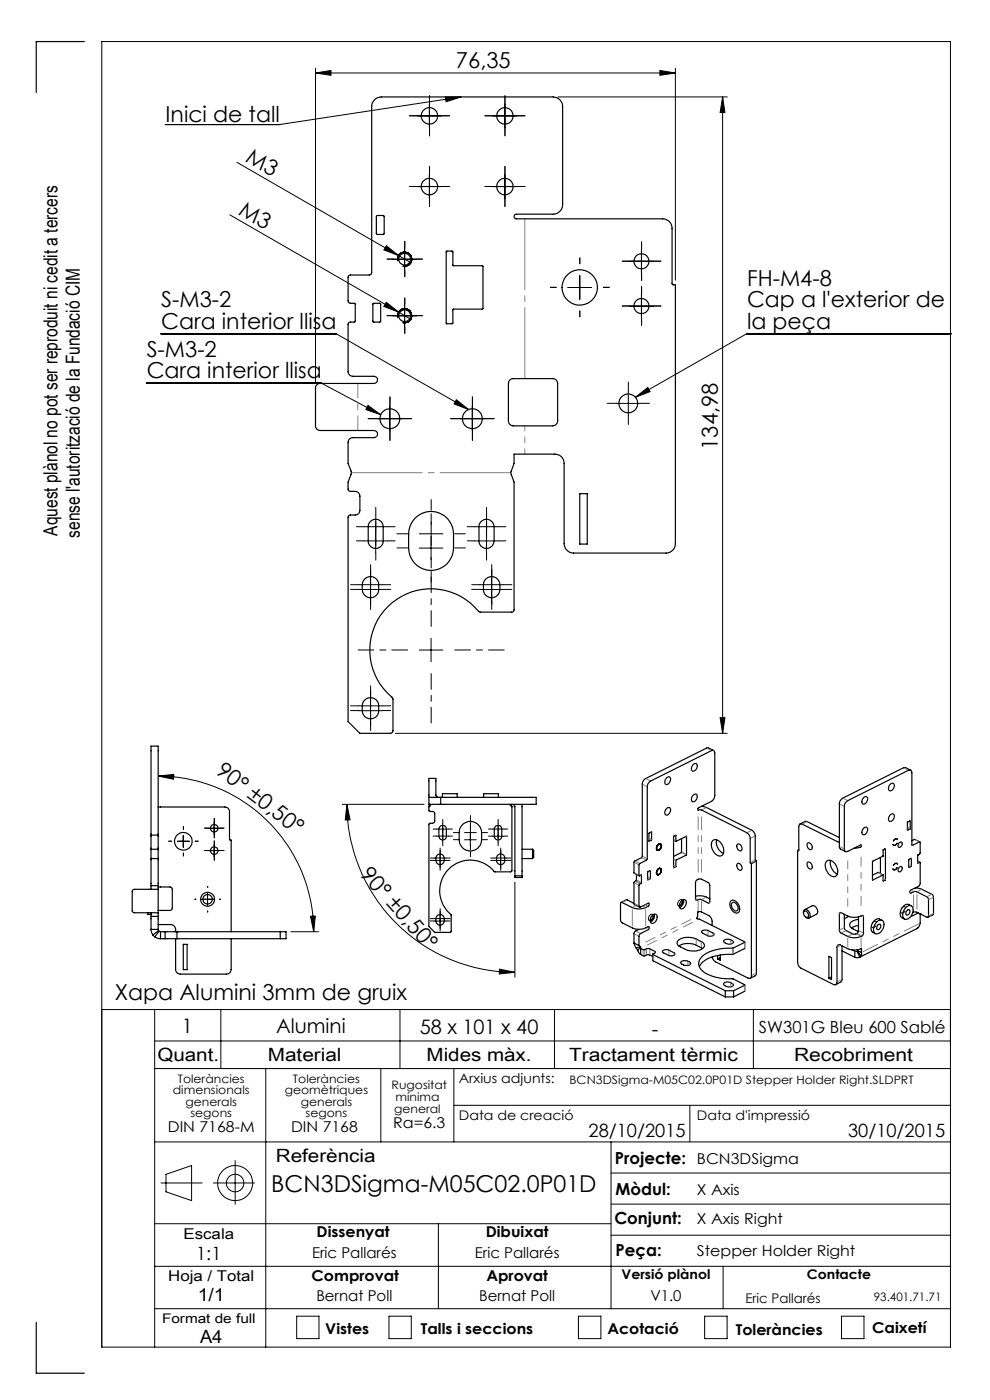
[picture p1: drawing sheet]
<svg xmlns="http://www.w3.org/2000/svg" width="210mm" height="297mm" viewBox="0 0 210 297" stroke-linecap="round" stroke-linejoin="round" font-family="sans-serif">
<g fill="none" stroke="#000" stroke-width=".21">
<path d="M66.9 15.5l3.3-.5v1zM66.9 14.5v66.8M66.9 15.5h76.4M140 15l3.3 .5-3.3 .5zM143.3 14.5v44.9M50.2 34.4l34.4 19.8M88.6 24.6h5M88.6 39.6h5M91.1 22.1v5M91.1 37.1v5M94.5 20.6h3.3l-3.2 1zM97.8 20.6l-38.5 5.8h-24.2"/>
<path d="M104.6 24.6h5M104.6 39.6h5M107.1 22.1v5M107.1 37.1v5M118.4 20.6h35.9M153.3 20.6l.5 3.3h-1zM153.3 20.6v135M48.8 45.6l35.8 20.6M82 52.1l2.6 2.1-3.2-1.2zM83.4 55h4.9M84.4 55.4a1.51 1.51 0 0 1 1.3-1.9 1.51 1.51 0 0 1 1.6 1.6 1.51 1.51 0 0 1-1.9 1.3M84.6 54.2l2.5 1.5"/>
<path d="M85.8 52.5v5M123 58.5v5M133.6 55.4h5M136.1 52.9v5M34.1 70.8h37.2l28.1 16.1M82 64.1l2.6 2.1-3.2-1.2zM83.4 67h4.9M84.4 67.4a1.51 1.51 0 0 1 1.3-1.9 1.51 1.51 0 0 1 1.6 1.6 1.51 1.51 0 0 1-1.9 1.3M84.6 66.2l2.5 1.5M85.8 64.5v5M120.5 61h5M133.6 64.9h5"/>
<path d="M136.1 62.4v5M201.8 70.8h-43.4l-23.6 13.5M31 81.3h37.2l12.6 6.7M78.1 86l2.7 2-3.2-1.1zM80.2 88.8h5M82.7 86.3v5M96.8 84.8l2.6 2.1-3.1-1.2zM97.7 88.8h5M100.2 86.3v5M130.8 85.6h5M133.3 83.1v5M134.8 84.3l2.6-2.1 .5 .9z"/>
<path d="M77.2 114.8h5M79.7 112.3v5M88.9 116.3h5M91.4 113.8v4.9M100.7 114.8h5M103.2 112.3v5M76.1 125.1h5M78.6 122.6v5M88.9 137.9h5M91.4 135.4v5M101.8 125.1h5M104.3 122.6v5"/>
<path d="M76.1 150.8h5M78.6 148.3v4.9M83.9 155.6h70.4M152.8 152.3h1l-.5 3.3zM33.5 164.6l3.4-.3-.1 1zM33.5 164.6a33 33 0 0 1 33 33.1M37.6 178.5h2.5M38.9 177.2v2.5M44.2 175.7h2.5M45.4 174.4v2.5M45.4 179.2v2.5M72.6 170.6h17.4"/>
<path d="M73.6 170.6l.7 3.3-1.1 .1zM73.6 170.6a35.7 35.7 0 0 0 35.6 35.7M92.6 175.9h2.5M93.9 174.7v2.5M98.5 178.1h2.5M99.8 176.9v2.5M104.4 177.4h2.5M105.7 176.1v2.5M139.6 179.2l.1-.1a.46 .46 0 0 1 .6 .1 .46 .46 0 0 1-.1 .6v.1a.5 .5 0 0 1-.7 .5 .5 .5 0 0 1-.2-.8zM42.8 190.8h2.5M44 189.5v2.5M44.2 180.4h2.5"/>
<path d="M61.7 197.7h5.9M65.9 194.4l1-.1-.4 3.4zM92.1 182.6h2.5M92.1 195.4h2.5M93.3 181.3v2.5M93.3 194.1v2.5M105 182.6h2.5M106.2 181.3v2.5M109.2 187.1v20.2M137.9 194.1l.1-.1a.46 .46 0 0 1 .6 .1 .46 .46 0 0 1-.1 .7l-.1 .2a.47 .47 0 0 1-.7 .3 .47 .47 0 0 1 0-.8zM139.6 184.4l.2-.1a.49 .49 0 0 1 .5 .2 .49 .49 0 0 1-.1 .6 .49 .49 0 0 1-.7 .5 .49 .49 0 0 1-.2-.8zM144 191.1a.46 .46 0 0 1 .7-.2 .46 .46 0 0 1 0 .8l-.1 .2a.48 .48 0 0 1-.7 .3 .48 .48 0 0 1-.1-.8z"/>
<path d="M21.6 214.2h180M32.8 214.2v71.6M46.8 214.2v12.5M84.8 214.2v12.5M105.9 205.6l3.3 .7-3.3 .3zM117.6 214.2v12.5M159.8 214.2v12.5M32.8 220.8h168.8M32.8 226.7h168.8M56.4 226.7v59.1M80.8 226.7v15.5M96.3 226.7v15.5"/>
<path d="M96.3 234.5h105.3M146.3 234.5v7.7M32.8 259.6h96.8M32.8 242.2h168.8M34.1 251h8.8M35.2 249.1l5.4-1.8v7.4l-5.4-1.9zM45.3 251h8.7M49.9 246.2v9.3M93 259.6v18M129.6 242.2v35.4M129.6 255.4h72M129.6 248.8h72"/>
<path d="M32.8 277.6h168.8M32.8 268.6h168.8M62.9 279.2h4.8v4.8h-4.8zM82.5 279.2h4.7v4.8h-4.7zM122.7 279.2h4.8v4.8h-4.8zM129.6 262h72M149.5 279.2h4.7v4.8h-4.7zM153.4 268.6v9M178.5 279.2h4.8v4.8h-4.8zM21.6 285.8h180v-277h-180v277"/>
<circle cx="49.9" cy="251" r="3.7"/>
<circle cx="49.9" cy="251" r="1.86"/>
</g>
<path d="M189.9 179.3a.76 .76 0 0 0 .5-.6 .76 .76 0 0 0-.3-.8 .83 .83 0 0 0-.5 1.4h.3M185.4 196.8a.76 .76 0 0 0 .5-.6 .76 .76 0 0 0-.3-.8 .83 .83 0 0 0-.5 1.4h.3M189.9 184.5a.76 .76 0 0 0 .5-.6 .76 .76 0 0 0-.3-.8 .83 .83 0 0 0-.5 1.4h.3M191.6 193.7a.76 .76 0 0 0 .5-.6 .76 .76 0 0 0-.3-.8 .83 .83 0 0 0-.5 1.4h.3" fill="none" stroke="#000" stroke-width=".21" stroke-dasharray="1.3 .6" stroke-dashoffset=".6" stroke-linecap="butt"/>
<g fill="none" stroke="#000" stroke-width=".25">
<path d="M17.9 8.8h-10.2v10.8M79.4 21.2l.7-.5 .8-.1h36.4a2.05 2.05 0 0 1 2 2v20.8a2.05 2.05 0 0 1-2 2h-7.8a.49 .49 0 0 0-.5 .5 .49 .49 0 0 0 .5 .5h31.1a1.99 1.99 0 0 1 2 2v11.8l.1 .2h.6v54.9a1.99 1.99 0 0 1-2 2h-19.6a2.05 2.05 0 0 1-2-2v-17a1.93 1.93 0 0 0-2-2h-8.7v2l-.6 1.8 .6 2.2v27.2l-.3 .4h-6.9a13.1 13.1 0 0 0-22.2 2.7 13.3 13.3 0 0 0 3.7 15.6l.1 6.8-.4 .5-6.7 .1-2.5-2.5v-43.4l.5-.4h1.1a.96 .96 0 0 0 .9-1v-3a1.02 1.02 0 0 0-.9-1.1h-1.1l-.4-.2a4.8 4.8 0 0 1 .6-3.4v-.7l-.7-1.6v-4.5a1.02 1.02 0 0 1 1.1-1h4.4a.76 .76 0 0 0 .8-.7 .76 .76 0 0 0-.8-.8h-11.4a.96 .96 0 0 1-1-1v-8a.96 .96 0 0 1 1-1h11.4a.76 .76 0 0 0 .8-.7 .76 .76 0 0 0-.8-.8h-4.4a1.02 1.02 0 0 1-1.1-1v-10.1l.4-.3 1-.1 .2-.1v-3.7l-.2-.2h-1l-.4-.4v-5.2l.5-.4h4.1l.4-.4v-35.3a1.78 1.78 0 0 1 .6-1.4zM79.9 45.8l1.5-.1 .1 .2v3.7l-.1 .1h-1.4l-.2-.1zM94.7 53.3h1.3l.1 3.1 6.3 .1v9l-6.3 .1-.1 3.1-1.3-.1zM79.1 64.4l1.5-.1 .2 .2v3.7l-.2 .1-1.5-.1zM108.1 80.6l.7-.3h8.5a1.02 1.02 0 0 1 1 1v8a1.09 1.09 0 0 1-1 1h-8.5a1.02 1.02 0 0 1-1-1v-8zM78.6 110.6a1.58 1.58 0 0 1 1.7-.3 1.58 1.58 0 0 1 1 1.5v3a1.59 1.59 0 0 1-1.6 1.5 1.59 1.59 0 0 1-1.6-1.5v-3.5zM87.9 110a4.8 4.8 0 0 1 5.3-1.2 4.8 4.8 0 0 1 3 4.5 9 9 0 0 1-.5 5 4.8 4.8 0 0 1-5.3 2.6 4.8 4.8 0 0 1-3.7-4.6 9 9 0 0 1 .5-5.1zM102.1 110.6a1.61 1.61 0 0 1 1.7-.3 1.61 1.61 0 0 1 1 1.5v3a1.61 1.61 0 0 1-1.6 1.5 1.61 1.61 0 0 1-1.6-1.5v-3.5zM123 104.7h1.6v10.7h-1.6zM77.4 122.8a1.73 1.73 0 0 1 1.9-.4 1.73 1.73 0 0 1 1 1.7 2.24 2.24 0 0 1-.8 2.5 1.76 1.76 0 0 1-2.7-1.5 2.45 2.45 0 0 1 .6-2.3zM103 122.8a1.75 1.75 0 0 1 2-.4 1.75 1.75 0 0 1 1 1.7 2.07 2.07 0 0 1-1.7 2.7 1.75 1.75 0 0 1-1.7-1.7 2.33 2.33 0 0 1 .4-2.3z"/>
<path d="M77.4 148.5a1.73 1.73 0 0 1 1.9-.4 1.73 1.73 0 0 1 1 1.7 2.24 2.24 0 0 1-.8 2.5 1.76 1.76 0 0 1-2.7-1.5 2.48 2.48 0 0 1 .6-2.3zM151.3 159.2l-1.3-.6-13.1 6.6a1.47 1.47 0 0 0-.7 1.2v15.3l-.1 .3-1.5 .7-.1 .2v2.3l1.1 .6M32 177.2v3M32 177.2v-18.9h1.5v18.9M32 177.2h1.5M33.5 177.2v3M33.5 171.2h14.2a.96 .96 0 0 1 1 1v5.9l.3 .1v19.5M91 171.1h.1M91 170.6h2.5M91 170.6l.3 .1M91 171.1v.9l.8 .2 .3 .2 .1 1.7a.49 .49 0 0 1-.5 .6h-.6l-.1 .1v21.7l1.2 1.3h3.3l.2-.1v-3.5a6.6 6.6 0 0 1-.5-9.8 6.6 6.6 0 0 1 9.8 .6h3.3l.3-.3v-13.6M91.1 169.2l-.1-4.1h1.5v3.6l.1 .3 .4 .2"/>
<path d="M91.1 170.7l-.1 .4M91.3 170.8l-.3 .3M91.3 170.7v.1M93.3 175.4a.79 .79 0 0 1 .9-.3 .79 .79 0 0 1 .5 .8v1.5a.79 .79 0 0 1-.8 .8 .79 .79 0 0 1-.8-.8v-1.5zM93.5 169.2h20.2v1.4h-20.2M93.5 169.2h-2.5v1.4M93.5 169.2v1.4M93.8 169.2v-.8h3.2v.8M98.1 174.9a2.4 2.4 0 0 1 2.6-.4 2.4 2.4 0 0 1 1.5 2.1v1.5a2.38 2.38 0 0 1-2.4 2.4 2.38 2.38 0 0 1-2.4-2.4l.1-2.1zM102.6 169.2v-.8h3.1v.8M105.1 175.4a.79 .79 0 0 1 .8-.3 .79 .79 0 0 1 .5 .8v1.5a.79 .79 0 0 1-.8 .8 .79 .79 0 0 1-.8-.8v-1.5zM108.3 170.7v.1"/>
<path d="M108.3 170.8l.3 .3M108.4 170.7l.2 .4M108.6 171.1h.1M108.6 170.6l-.3 .1M108.8 170.7l.4 .4v14.7M110.7 170.6v15.2M137.7 176.8l.5-.3v1.7l-.5 .3zM139.6 179.3a.38 .38 0 0 1 .6-.1 .38 .38 0 0 1 0 .6 .42 .42 0 0 1-.4 .5 .42 .42 0 0 1-.5-.3zM141.4 171.6a.51 .51 0 0 1 .7-.2 .51 .51 0 0 1 .1 .8 .62 .62 0 0 1-.4 .6 .62 .62 0 0 1-.8-.2l.1-.6zM141.4 165.1a.51 .51 0 0 1 .7-.2 .51 .51 0 0 1 .1 .8 .62 .62 0 0 1-.4 .6 .62 .62 0 0 1-.8-.2l.1-.5zM142.9 177.4l.5-.2v1.3l2.2-1.1v4l-2.2 1.1v1.3l-.5 .3zM142.9 178.2l.5 .3"/>
<path d="M144.6 177.9v2.9l-1.7 .9M147 168.7a.52 .52 0 0 1 .8-.2 .52 .52 0 0 1 0 .8 .64 .64 0 0 1-.4 .7 .64 .64 0 0 1-.7-.2v-.6zM147 162.2a.52 .52 0 0 1 .8-.2 .52 .52 0 0 1 0 .8 .64 .64 0 0 1-.4 .7 .64 .64 0 0 1-.7-.2v-.6zM148.8 171.1l1.1 .2 9.6 4.8a1.46 1.46 0 0 1 .7 1.3v5.1l.2 .2M151.1 178.4a1.26 1.26 0 0 1 2 .7 1.65 1.65 0 0 1-.2 2.5 2.24 2.24 0 0 1-2-2.6zM152 178.1a2.63 2.63 0 0 0 1.5 2.9M156.4 179.1a.83 .83 0 0 1 .9 .5 .83 .83 0 0 1-.2 .9 .96 .96 0 0 1-.7-1.4zM169.7 174.8l1.4-.6 6.9 3.5M171.3 178.8a.86 .86 0 0 1 .9 .5 .86 .86 0 0 1-.1 .9 .92 .92 0 0 1-.8-1.4zM178 178.7l-7.9-3.9a.47 .47 0 0 0-.5 0 .47 .47 0 0 0-.2 .5v5.2l-.2-.1M181.2 179.9h.3a1.25 1.25 0 0 0 1.2-.4v-.3h-.1l-2.8 1.4a.47 .47 0 0 1-.5 0 .47 .47 0 0 1-.2-.5v-9a1.46 1.46 0 0 1 .7-1.2l12.9-6.5a.47 .47 0 0 1 .6 0 .47 .47 0 0 1 .1 .5v15.4h.2l1.4-.7 .2 .1v2.3l-.5 .4v1.7l.5-.1v4.5l-.4 .5-1.5 .8a.32 .32 0 0 0-.3 .3 .32 .32 0 0 0 .3 .3l.6-.3 .5 .1 2.3 1.1 .3 .5-.2 3.8-2.5-1.1-.7 .1M183.2 169.2a.55 .55 0 0 1 .8 0 .55 .55 0 0 1-.1 .8 .61 .61 0 0 1-.4 .5 .61 .61 0 0 1-.6-.1v-.6z"/>
<path d="M183.3 175.6a.49 .49 0 0 1 .7 0 .49 .49 0 0 1 0 .7 .65 .65 0 0 1-.4 .7 .65 .65 0 0 1-.7-.1 1.21 1.21 0 0 1 .4-1.3zM188.8 172.9a.52 .52 0 0 1 .8-.2 .52 .52 0 0 1 .1 .8 .64 .64 0 0 1-.5 .7 .64 .64 0 0 1-.7-.3v-.5zM188.8 166.4a.52 .52 0 0 1 .8-.2 .52 .52 0 0 1 .1 .8 .64 .64 0 0 1-.5 .7 .64 .64 0 0 1-.7-.3v-.5zM190.8 178.7a.43 .43 0 0 1 .6 .1 .43 .43 0 0 1-.2 .7 .42 .42 0 0 1-.6 .2 .42 .42 0 0 1 0-.7zM192.5 174.4l.6-.2v1.6l-.6 .3zM193.1 163.4l-1-.6-.4 .1-12.9 6.4a1.46 1.46 0 0 0-.8 1.3v9.1l.3 .4 1.1 .6M193.4 178.4l.7-.3 1 .5M31.3 193.6v.4h.7M32 197.2l.4 1.2M32 182.1v5.8M32 194.4v2.8M32 180.2v1.9"/>
<path d="M32 187.9v.8M32 193.6v.8M32 197.2h1.5M32 187.9h1.5M32 182.1h1.5M32 194.4h1.5M32 180.2h1.5M32.4 198.4l.4 .4M32.8 198.8l1.2 .3M33.5 197.2l.1 .2M33.5 188.7h-5.1l-.4 .4v4.1l.3 .4h5.2M33.5 182.1v5.8"/>
<path d="M33.5 194.4v2.8M33.5 180.2v1.9M33.5 187.9v.8M33.5 193.6v.8M33.5 188.2h2.6l.3 .1 .1 .4v4.2l-.4 .2h-2.6M33.5 196.1h2.7a1.18 1.18 0 0 1 1.1 1.6M33.5 188.7v4.9M33.6 197.4l.1 .2M33.6 197.4l-1.2 1M33.7 197.6l.3 .1M33.7 197.6l-.9 1.2M34 199.1h1"/>
<path d="M34 197.7h1M34 197.7v1.4M35 199.1h2.5M35 197.7h2.5M35 197.7v1.4M37.3 199.1v6.6a.96 .96 0 0 0 .9 1h9.8a.96 .96 0 0 0 1-1v-6.6M37.5 197.7h23.2v1.4h-23.2M37.5 197.7v1.4M59.4 197.7v1.4M92.7 181.5a.95 .95 0 0 1 1.2-.1 .95 .95 0 0 1 .3 1.2 .88 .88 0 0 1-.9 .8 .88 .88 0 0 1-.8-.8zM92.7 194.3a.95 .95 0 0 1 1.2-.1 .95 .95 0 0 1 .3 1.2 .88 .88 0 0 1-.9 .9 .88 .88 0 0 1-.8-.9zM105.5 181.5a.95 .95 0 0 1 1.3-.1 .95 .95 0 0 1 .3 1.2 .86 .86 0 0 1-.9 .8 .86 .86 0 0 1-.9-.8v-.7z"/>
<path d="M109.2 185.8v.4h1.5v-.4M109.2 185.8h1.5M110.7 182.1h2.3M110.7 180.2h2.3M113 180.2v1.9M113 180.2l.2 .2v1.5l-.2 .2M131.8 191.4l1.1-.5 1.6 .8M134.5 191.6l.1 .3 1 .5M135 185.5v1.3l-.5 .4v4.4M135.5 197.2l-1 .6v2.3M137.4 184.9l.6-.2v1.7l-.6 .3zM138.2 194.4a.68 .68 0 0 1 1.1-.2 1.15 1.15 0 0 1-1.2 1.6 1.16 1.16 0 0 1 .1-1.4z"/>
<path d="M138.5 194.1a.82 .82 0 0 1-.6 1.1M138.8 194a1.38 1.38 0 0 1-.8 1.6M139.5 184.6a.39 .39 0 0 1 .6-.2 .39 .39 0 0 1 .1 .6 .43 .43 0 0 1-.4 .4 .43 .43 0 0 1-.5-.2zM143.7 199.7a3.5 3.5 0 0 1 4-.5l1 .5a.87 .87 0 0 1 .7 .9 .87 .87 0 0 1-.8 .9 4.3 4.3 0 0 1-3.2-.1l-1.1-.5a.86 .86 0 0 1-.6-1.2zM144.6 191.1a.82 .82 0 0 1-.5 1M144.7 191a.59 .59 0 0 1 .8 0 .59 .59 0 0 1 0 .8 .85 .85 0 0 1-.4 .8 .85 .85 0 0 1-.9 0 1.46 1.46 0 0 1 .5-1.6zM145 190.8a1.44 1.44 0 0 1-.9 1.7M147.5 190.1a3.8 3.8 0 0 1 3.1 .6M147.6 186.9l.5-.4h.7l1.4 .7 .4 .7-.1 3.6-.2 .1-1.6-.8-.8 .2a.26 .26 0 0 1-.3-.1 .26 .26 0 0 1-.1-.2zM148.9 197.5a1.4 1.4 0 0 1 1.3-.1l1 .5a.34 .34 0 0 1 .2 .5 .34 .34 0 0 1-.4 .2h-.8l-1.3-.7-.1-.2zM151.1 196.4v-1a1.47 1.47 0 0 0-.7-1.2l-1.8-.8h-.4l-.2 .1v.9l-.2 .4 10.2 5-2.5 1.4a10.5 10.5 0 0 0-6.4 1.5 2.02 2.02 0 0 0 .3 3.6 11.4 11.4 0 0 0 6.1 1.4l2.5 1.2-2.4 1.3M153.6 199.5a1.46 1.46 0 0 1 2 .4 1.32 1.32 0 0 1-2.1-.3z"/>
<path d="M154.9 191.2a.97 .97 0 0 1 1.6 .5 1.31 1.31 0 0 1-.1 2 1.86 1.86 0 0 1-1.5-2.5zM155.3 191.6a1.02 1.02 0 0 1 1.3 1.3 .55 .55 0 0 1-.6 .4 .55 .55 0 0 1-.5-.4 1.09 1.09 0 0 1-.2-1.3zM156.5 183.2a.89 .89 0 0 1 .8 .5 .89 .89 0 0 1-.2 .9 .96 .96 0 0 1-.6-1.4zM158 199.8v1.4l-2.5 1.2a11 11 0 0 0-6.4 1.6l-.8 1M159.4 183.2l-.3-.2v-5.1a1.46 1.46 0 0 0-.7-1.2l-9.6-4.9h-.5a.22 .22 0 0 1-.3-.1 .22 .22 0 0 1 .2-.3l2.7-1.4a1.46 1.46 0 0 0 .7-1.2v-9.1a.47 .47 0 0 0-.2-.4 .47 .47 0 0 0-.5-.1l-12.9 6.5a1.47 1.47 0 0 0-.7 1.2v15.3l-.2 .3-1.4 .7-.2 .2v2.3h.6v1.6l-.6 .4 .1 4.7h.2l1.7-.8a.32 .32 0 0 1 .3 .3 .32 .32 0 0 1-.3 .4 3.5 3.5 0 0 1-3.4 .2l-2.2-1.1-.2 .2v3.9l.2 .3 2.2 1a4.1 4.1 0 0 0 3.6-.2v.5l-1.9 1-.2 .3-.1 2.2M159.4 183.2v23.8a.47 .47 0 0 1-.2 .5 .47 .47 0 0 1-.5 0l-6.9-3.5-.4-.3-.3-.7M160.4 182.7v23.9l-.2 .4-1.1 .5M160.4 182.7l-1 .5M169.2 180.4v23.8a1.47 1.47 0 0 0 .7 1.2l6.9 3.5a.5 .5 0 0 0 .8-.6v-7.3a.47 .47 0 0 1 .1-.5 .47 .47 0 0 1 .6 0l1.5 .8a3.5 3.5 0 0 0 2.9-.1v.9M169.4 180.3l-.2 .1M170.4 193.7a.56 .56 0 0 1 .4-.8 .56 .56 0 0 1 .7 .4 .97 .97 0 0 1 0 1.5l-.6-.3M170.6 193.3a.75 .75 0 0 1 .8 .5 .75 .75 0 0 1-.2 .9 .95 .95 0 0 1-.6-1.4z"/>
<path d="M170.7 193l1.6-.8a1.12 1.12 0 0 1 1 .6 1.12 1.12 0 0 1-.1 1.2l-1.6 .8M171.3 182.9a.89 .89 0 0 1 .9 .5 .89 .89 0 0 1-.1 1 .94 .94 0 0 1-.8-1.5zM175.2 182.8a1.32 1.32 0 0 1 2.1 .8 1.78 1.78 0 0 1-.1 2.3 2.12 2.12 0 0 1-2.2-2.5zM176.2 182.5a2.71 2.71 0 0 0 1.4 2.9M178.2 193.6h.2l1.4 .7a4.6 4.6 0 0 0 3.3-.1v4a2.49 2.49 0 0 1-3 .6l-1.8-.9-.2-.3zM179.1 194l.1 3.1 .2 .3 1.5 .7a.89 .89 0 0 0 1.2-.7v-2.9M180 194.4l-.9 .5M182.1 195a1.73 1.73 0 0 0-1.9 1.3l.5 .6 1.4 .7M182.1 196.4l-1.5 .4M185.9 195.6a.85 .85 0 0 1 1.2-.4 .85 .85 0 0 1 .4 1.1 1.68 1.68 0 0 1-1.9 1.7 1.85 1.85 0 0 1 .3-2.4zM186.2 185.1l-1.1 .6M186.3 185.1h-.1"/>
<path d="M186.3 196.2a.43 .43 0 0 1 .6 .1 .43 .43 0 0 1-.2 .6 .41 .41 0 0 1-.7 .2 .41 .41 0 0 1 .1-.6zM186.3 185.1l1 .5M186.8 181.9v3.4M187.1 195.3l-.5-.3a1.79 1.79 0 0 0-1.8 2.2l.3 .6 .6 .2M187.4 180.2l.4-.2v6.7l-.5 .2v-1.3l-2.2 1.1v-3.9l2.2-1.2zM190.7 184.1l.1-.1a.41 .41 0 0 1 .6 0 .41 .41 0 0 1-.2 .6 .42 .42 0 0 1-.6 .3 .42 .42 0 0 1 0-.7zM192.3 192.4a.82 .82 0 0 1 1.1-.2 .82 .82 0 0 1 .3 1 1.67 1.67 0 0 1-1.9 1.7 1.8 1.8 0 0 1 .5-2.5zM192.4 193.2a.39 .39 0 0 1 .6-.1 .39 .39 0 0 1-.1 .6 .44 .44 0 0 1-.6 .4 .44 .44 0 0 1 0-.7zM192.8 182.3l.5-.2v1.7l-.5 .2zM193.3 192.2l-.5-.3a1.83 1.83 0 0 0-1.8 2.2l.2 .5 .7 .4M194.1 188.4l1.2 .2 2.6 1.4 .1 3.9-1.2 .7M194.7 182.7l.4 .2"/>
<path d="M194.8 193.7l-1.7 .7M195.2 193.9h.1M195.2 193.9v2l-.2 .5-.4 .6-12.1 6M38.9 200.3h.8v5.4h-.8zM134.5 200.1l.5 1.1M134.5 200.1l1 .5M135 201.2l.3 .4M135.3 201.6l.6 .9M135.5 200.6l.3 .2M135.8 200.8l.1 .1M135.8 200.8l-.8 .4M135.9 201.2l.6 .3 .9-.3 .4 .1 1.2 .6v.2l-.5 .3v.1l15.3 7.7"/>
<path d="M135.9 202.5l.6 .3 1.2-.3 .8 .4M135.9 200.9v.3M135.9 201.2v1.3M135.9 200.9l-.6 .7M138.5 202.5v1.3l15.3 7.7M140.6 201.7a1.4 1.4 0 0 1 1.3-.1l1 .5a.34 .34 0 0 1 .2 .4 .34 .34 0 0 1-.4 .2h-.7l-1.4-.6zM144 200.7a3.9 3.9 0 0 1 3.7-.2l1.3 .7M144.4 204.1a1.43 1.43 0 0 1 2.1 .3 1.37 1.37 0 0 1-2.1-.2zM152.2 202.7v.7M152.8 202.6v1.1l-.6-.3M152.8 203.2l-.6 .2M153.6 208.5a1.46 1.46 0 0 1 2 .5 1.32 1.32 0 0 1-2.1-.3z"/>
<path d="M153.8 210.2h1.8M153.8 210.2v1.3M153.8 211.5h1.8M155.6 210.2v1.3M158 208.9v1.4l-2.4 1.2M175.8 202.9l.6 .3v4.6l-.6-.3zM176.4 207.3l-.6 .2M178.6 200.7v7.1l-.2 .5-1.1 .6M178.6 201.7l2.7 1.4M180.8 201.5l.5 .3M181.3 201.8v1.3M181.7 201.5l1 1.3"/>
<path d="M181.7 201.5l1 .6M181.7 201.5h.1M181.8 201.7l-.5 .1M181.8 201.7l.6 1.4M181.8 201.6v.1M182.4 203.1h-1.1M182.7 202.8l-.3 .3M182.7 202.1v.7M7.7 280.5v10.8h10.2"/>
<circle cx="91.1" cy="39.6" r="1.75"/>
<circle cx="91.1" cy="24.6" r="1.75"/>
<circle cx="107.1" cy="39.6" r="1.74"/>
<circle cx="107.1" cy="24.6" r="1.74"/>
<circle cx="85.9" cy="55" r="1.24"/>
<circle cx="136.1" cy="55.4" r="1.6"/>
<circle cx="85.9" cy="67" r="1.24"/>
<circle cx="123" cy="61" r="3.8"/>
<circle cx="136.1" cy="64.9" r="1.6"/>
<circle cx="82.7" cy="88.8" r="2.12"/>
<circle cx="100.2" cy="88.8" r="2.12"/>
<circle cx="133.3" cy="85.6" r="2"/>
<circle cx="38.9" cy="178.5" r="1.87"/>
<circle cx="45.4" cy="175.7" r=".8"/>
<circle cx="44" cy="190.8" r="1.47"/>
<circle cx="44" cy="190.8" r="1"/>
<circle cx="45.4" cy="180.5" r=".8"/>
</g>
<path d="M75.9 81.3v10" fill="none" stroke="#808080" stroke-width=".21" stroke-dasharray="15.2 1.3 1.3 1.3" stroke-dashoffset="12.1"/>
<path d="M111.3 96.3v-6" fill="none" stroke="#808080" stroke-width=".21" stroke-dasharray="15.2 1.3 1.3 1.3" stroke-dashoffset="14.1"/>
<path d="M111.3 80.3v-33.9M74.5 100.3h33.9" fill="none" stroke="#808080" stroke-width=".21" stroke-dasharray="15.2 1.3 1.3 1.3" stroke-dashoffset=".2"/>
<g fill="none" stroke="#000" stroke-width=".21" stroke-dasharray="15.2 1.3 1.3 1.3">
<path d="M88.6 24.6h-1.7M88.6 39.6h-1.7M91.1 22.1v-1.8M91.1 27.1v1.7M91.1 37.1v-1.8M93.6 24.6h1.8M93.6 39.6h1.8M104.6 24.6h-1.7M104.6 39.6h-1.7M107.1 22.1v-1.8M107.1 27.1v1.7M107.1 37.1v-1.8"/>
<path d="M109.6 24.6h1.8M109.6 39.6h1.8M83.4 55h-1.3M85.9 52.5v-1.3M85.9 57.5v1.2M88.4 55h1.2M91.1 42.1v1.7M107.1 42.1v1.7M123 56v-1.3M133.6 55.4h-1.6M136.1 52.9v-1.6M136.1 57.9v1.6"/>
<path d="M138.6 55.4h1.6M83.4 67h-1.3M85.9 64.5v-1.3M85.9 69.5v1.2M88.4 67h1.2M118 61h-1.3M123 66v1.2M128 61h1.2M133.6 64.9h-1.6M136.1 62.4v-1.6M136.1 67.4v1.6M138.6 64.9h1.6"/>
<path d="M80.2 88.8h-2.1M82.7 86.3v-2.1M82.7 91.3v2.1M85.2 88.8h2.1M97.7 88.8h-2.1M100.2 86.3v-2.1M100.2 91.3v2.1M102.7 88.8h2.1M130.8 85.6h-2M133.3 83.1v-2M133.3 88.1v2M135.8 85.6h2"/>
<path d="M77.2 114.7h-1.6M77.2 111.7h-1.6M79.7 112.2v-1.6M79.7 117.2v1.6M79.7 111.7v-2.5M79.7 111.7h-2.5M79.7 111.7v2.5M79.7 111.7h2.5M79.7 109.2v-1.6M79.7 114.2v1.6M82.2 114.7h1.6M82.2 111.7h1.6"/>
<path d="M86.5 116.2h-2.3M86.5 113.2h-2.3M91.5 111.2v-2.2M91.5 113.2v-2.5M91.5 113.2h-2.5M91.5 113.2v2.5M91.5 113.2h2.5M91.5 108.2v-2.2M91.5 118.2v2.3M96.5 116.2h2.2M96.5 113.2h2.2M100.7 114.7h-1.6"/>
<path d="M100.7 111.7h-1.6M103.2 112.2v-1.6M103.2 117.2v1.6M103.2 111.7v-2.5M103.2 111.7h-2.5M103.2 111.7v2.5M103.2 111.7h2.5M103.2 109.2v-1.6M103.2 114.2v1.6M105.7 114.7h1.6M105.7 111.7h1.6M76.1 125h-1.7"/>
<path d="M76.1 124h-1.7M78.6 122.5v-1.7M78.6 127.5v1.8M78.6 124v-2.5M78.6 124h-2.5M78.6 124v2.5M78.6 124h2.5M78.6 121.5v-1.7M78.6 126.5v1.8M81.1 125h1.8M81.1 124h1.8M91.5 121.2v2.3"/>
<path d="M101.8 125h-1.7M101.8 124h-1.7M104.3 122.5v-1.7M104.3 127.5v1.8M104.3 124v-2.5M104.3 124h-2.5M104.3 124v2.5M104.3 124h2.5M104.3 121.5v-1.7M104.3 126.5v1.8M106.8 125h1.8M106.8 124h1.8"/>
<path d="M76.1 150.7h-1.7M76.1 149.7h-1.7M78.6 148.2v-1.7M78.6 153.2v1.8M78.6 149.7v-2.5M78.6 149.7h-2.5M78.6 149.7v2.5M78.6 149.7h2.5M78.6 147.2v-1.7M78.6 152.2v1.8M81.1 150.7h1.8M81.1 149.7h1.8"/>
<path d="M36.4 178.5h-.6M38.9 176v-.7M41.4 178.5h.6M44.2 175.7h-.8M45.5 174.4v-.8M45.5 176.9v.8M45.5 179.2v-.8M46.7 175.7h.8M92.7 175.9h-.8M92.7 177.4h-.8M93.9 177.1v.8M93.9 174.6v-.8"/>
<path d="M93.9 177.4v1.2M93.9 177.4h1.3M93.9 177.4v-1.3M93.9 177.4h-1.2M93.9 178.6v.8M93.9 176.1v-.8M95.2 175.9h.8M95.2 177.4h.8M97.3 178.1h-1.1M97.3 176.6h-1.1M99.8 175.6v-1.1M99.8 176.6v-1.2"/>
<path d="M99.8 176.6h-1.3M99.8 176.6v1.3M99.8 176.6h1.2M99.8 174.1v-1.1M99.8 179.1v1.2M102.3 178.1h1.1M102.3 176.6h1.1M104.4 177.4h-.8M104.4 175.9h-.8M105.7 176.1v-.8M105.7 178.6v.8M105.7 175.9v-1.3"/>
<path d="M105.7 175.9h-1.3M105.7 175.9v1.2M105.7 175.9h1.2M105.7 174.6v-.8M105.7 177.1v.8M106.9 177.4h.8M106.9 175.9h.8M38.9 181v.6M41.6 190.8h-.3M44.1 188.3v-.3M44.1 193.3v.2M44.2 180.4h-.8"/>
<path d="M45.5 181.7v.8M46.6 190.8h.2M46.7 180.4h.8M92.1 182.5h-.9M92.1 182h-.9M92.1 195.4h-.9M92.1 194.9h-.9M93.4 181.3v-.9M93.4 183.8v.9M93.4 182v-1.2M93.4 182h-1.3M93.4 182v1.3"/>
<path d="M93.4 182h1.2M93.4 180.8v-.9M93.4 183.3v.9M93.4 194.1v-.8M93.4 196.6v.9M93.4 194.9v-1.3M93.4 194.9h-1.3M93.4 194.9v1.2M93.4 194.9h1.2M93.4 193.6v-.8M93.4 196.1v.9M94.6 182.5h.9"/>
<path d="M94.6 182h.9M94.6 195.4h.9M94.6 194.9h.9M99.8 180.6v1.2M105 182.5h-.9M105 182h-.9M106.2 181.3v-.9M106.2 183.8v.9M106.2 182v-1.2M106.2 182h-1.2M106.2 182v1.3M106.2 182h1.3"/>
<path d="M106.2 180.8v-.9M106.2 183.3v.9M107.5 182.5h.8M107.5 182h.8"/>
</g>
<path d="M86.5 137.9h-10.5M91.5 132.9v-10.5M96.5 137.9h10.5M91.5 142.9v10.5" fill="none" stroke="#000" stroke-width=".21" stroke-dasharray="15.2 1.3 1.3 1.3" stroke-dashoffset="11.9"/>
<g fill="#000">
<path d="M82 52.1l2.6 2.1-3.2-1.2zM82 64.1l2.6 2.1-3.2-1.2z"/>
<path d="M140 15l3.3 .5-3.3 .5zM66.9 15.5l3.3-.5v1z"/>
<path d="M153.3 20.6l.5 3.3h-1zM152.8 152.3h1l-.5 3.3z"/>
<path d="M78.1 86l2.7 2-3.2-1.1zM96.8 84.8l2.6 2.1-3.1-1.2zM94.5 20.6h3.3l-3.2 1zM134.8 84.3l2.6-2.1 .5 .9z"/>
<path d="M73.6 170.6l.7 3.3-1.1 .1zM105.9 205.6l3.3 .7-3.3 .3z"/>
<path d="M65.9 194.4l1-.1-.4 3.4zM33.5 164.6l3.4-.3-.1 1z"/>
</g>
<g fill="none" stroke="#808080" stroke-width=".21" stroke-dasharray="6.3 1.3 1.3 1.3 1.3 1.3">
<path d="M150.8 159.1l-.8-.3M137.1 165.2l.8 .4M137.2 166.8l-.8-.4M137.7 178.4h.1M137.7 178l.4 .2M137.8 177.8l.4 .3M138.2 176.5h.1M143 178.2l.3 .2M143.4 177.2h-.1M145.6 177.4h.1M148 171.7l.1 .1M148.9 171.8l.8-.4"/>
<path d="M158.6 176.6l.8-.4M160.1 177.4l-.8 .4M171.2 174.3l-1 .5M178.2 179.6l.8 .4M178.9 169.4l.8 .4M179 171l-.8-.4M182.5 179.6l-.3-.1M182.7 179.3h-.1M192.6 176.1h-.1M192.6 163.3l-.8-.4M192.9 175.8l-.3-.1M193 175.7l-.4-.2"/>
<path d="M193.1 174.2h-.1M193.5 179.2l.1 .1M194.9 178.5l-.8-.4M132.9 191l-.8 .4M134.1 192.9v3.5M134.6 185.2l.8 .4M134.6 191.7l.8 .4M134.8 182.7l.8 .4M134.8 187l.8 .4M134.9 192.1l-.7 .4M135 197.6l.7 .3M135.1 186.9l.8 .4"/>
<path d="M135.2 186.8l.7 .4M135.4 183.4l-.8-.4M135.4 187.7l-.8-.3M135.4 198.6l-.8-.4M136 185.6l.1 .1M136.4 192.2l.5 .3M136.4 181.7l.8 .4M136.9 196.9l.5 .3M136.9 192l.5 .2M137 192.9v3.5M137 182.4l-.8-.4M137.4 186.6h.1"/>
<path d="M137.5 186.2l.3 .2M137.5 186l.4 .2M137.9 184.7h.1M142.9 184h.1M143 183.5l.3 .2M143 182.2l.4 .2M143.3 183.8l-.3-.1M143.3 182.5l-.3-.2M144.8 180.8l.7 .4M145.4 181.3l-.7-.4M147.6 190.8l.3 .1M147.6 190.6l.4 .2"/>
<path d="M148.1 191.1v2.1M148.8 193.2v-2.1M148.9 190.8l.8-.4M150.2 198.4v-.9M150.3 191.5l.2-.1M151.3 198.4v-.4M159.3 182.9l.8-.4M160.2 182.6l-.8 .5M169.4 180.5l.1-.1M178.1 197.3l1-.5M178.5 193.6l-.4 .3M179.4 197.4l-1 .5"/>
<path d="M180.9 198.1l-1 .5M182.3 197.5l.7 .4M182.5 198.6l-.7-.4M182.7 199v1.8M182.7 198.5l-.8-.4M183.1 194.4l-.3-.1M185.1 186.7h.1M187.1 185.5l-.7-.4M187.4 186.9h.1M187.4 186.4l.4 .2M187.7 186.7l-.3-.2M187.8 180.1v-.1"/>
<path d="M192.8 184h.1M193.2 183.8l-.4-.2M193.2 189.4l-.2-.1M193.3 194.4h-.1M193.3 183.6l-.4-.2M193.3 182.1h.1M193.7 189.1l-.4-.2M193.8 189.8v3.1M194.5 192.9v-3.1M194.5 189.2l1-.5M194.7 183.1v-.1M195 182.9l-.3-.1"/>
<path d="M196.6 190.2l1.1-.5M197 194.3l1-.5M198 190.3l-1 .5M136.4 202.6v-1M136.8 201.6v1M137.1 202.4v-1M137.8 201.4v1M138.6 202.6v1.1M138.9 202.1v-.3M141.9 202.6v-.9M143 202.6v-.5M145.9 204.7v-.7"/>
<path d="M146.3 204.6v-.5M147.7 200.3v-1M148.8 200.9v-1.1M155 209.2v-.7M155 200.2v-.8M155.3 209.2v-.5M155.3 200.1v-.5M155.4 202.3v-1M155.6 201.2v1.1M157.9 210.2v-1M157.9 201.1v-1M159.5 206.9l.8-.4"/>
<path d="M177.6 208.3l1-.5M178.4 200.5l-.8 .5M179.8 200.8v-1.8M181.7 201.6l-.3 .2"/>
</g>
<path d="M194.9 196l-11.8 5.9" fill="none" stroke="#808080" stroke-width=".21" stroke-dasharray="6.3 1.3 1.3 1.3 1.3 1.3" stroke-dashoffset="2.9"/>
<path d="M182.7 181.8v10.3" fill="none" stroke="#808080" stroke-width=".21" stroke-dasharray="6.3 1.3 1.3 1.3 1.3 1.3" stroke-dashoffset="4.4"/>
<path d="M179.8 192.3v-9.7" fill="none" stroke="#808080" stroke-width=".21" stroke-dasharray="6.3 1.3 1.3 1.3 1.3 1.3" stroke-dashoffset="4.7"/>
<path d="M148.1 173.3v11.7M148.8 185v-11.7" fill="none" stroke="#808080" stroke-width=".21" stroke-dasharray="6.3 1.3 1.3 1.3 1.3 1.3" stroke-dashoffset="3.7"/>
<path d="M137 199.9l9.5-4.8M137.3 200.5l9.6-4.8" fill="none" stroke="#808080" stroke-width=".21" stroke-dasharray="6.3 1.3 1.3 1.3 1.3 1.3" stroke-dashoffset="4.2"/>
<text font-size="4.9" x="57.5" y="253">BCN3DSigma-M05C02.0P01D</text>
<g font-size="4.7">
<text x="96.7" y="14.4">76,35</text>
<text x="35.1" y="25.8">Inici de tall</text>
<text x="51.9" y="34.2" transform="rotate(30 51.9 34.2)">M3</text>
<text x="50.4" y="45.3" transform="rotate(30 50.4 45.3)">M3</text>
<text x="34.2" y="65.2">S-M3-2</text>
<text x="158.5" y="60.7">FH-M4-8</text>
<text x="158.5" y="65.2">Cap a l'exterior de</text>
<text x="34.2" y="69.7">Cara interior llisa</text>
<text x="158.5" y="69.7">la peça</text>
<text x="31.1" y="75.7">S-M3-2</text>
<text x="31.1" y="80.3">Cara interior llisa</text>
<text x="152.3" y="95.4" transform="rotate(-90 152.3 95.4)">134,98</text>
<text x="45.6" y="164" transform="rotate(37 45.6 164)">90° ±0,50°</text>
<text x="76.2" y="185.6" transform="rotate(48 76.2 185.6)">90° ±0,50°</text>
<text x="24.4" y="212.2">Xapa Alumini 3mm de gruix</text>
</g>
<g font-size="4.2">
<text x="38.6" y="219">1</text>
<text x="58.6" y="219.2">Alumini</text>
<text x="89" y="219.4">58 x 101 x 40</text>
<text x="138.3" y="219.7">-</text>
</g>
<g font-size="4.1">
<text x="12.2" y="113.6" transform="rotate(-90 12.2 113.6)">Aquest plànol no pot ser reproduit ni cedit a tercers</text>
<text x="16.9" y="114.1" transform="rotate(-90 16.9 114.1)">sense l'autorització de la Fundació CIM</text>
</g>
<g font-size="3.9">
<text x="33.4" y="225">Quant.</text>
<text x="56.8" y="225">Material</text>
<text x="90.5" y="225">Mides màx.</text>
<text x="120.7" y="225">Tractament tèrmic</text>
<text x="168.4" y="225">Recobriment</text>
<text x="124.8" y="241.3">28/10/2015</text>
<text x="179.9" y="241.3">30/10/2015</text>
<text x="58.5" y="246.5">Referència</text>
<text x="41.6" y="267.2">1:1</text>
<text x="41.9" y="276.1">1/1</text>
<text x="42.4" y="284.9">A4</text>
</g>
<g font-size="3.5">
<text x="161" y="219.2">SW301G Bleu 600 Sablé</text>
<text x="130.5" y="246.8">Projecte:</text>
<text x="130.6" y="253.4">Mòdul:</text>
<text x="130.3" y="259.8">Conjunt:</text>
<text x="130.6" y="266.4">Peça:</text>
</g>
<g font-size="3.2">
<text x="83.4" y="239.3">Ra=6.3</text>
<text x="35.6" y="240.1">DIN 7168-M</text>
<text x="61.7" y="240.1">DIN 7168</text>
<text x="147.8" y="246.8">BCN3DSigma</text>
<text x="147.8" y="253.4">X Axis</text>
<text x="38.9" y="262.9">Escala</text>
<text x="67.2" y="262.5">Dissenyat</text>
<text x="103" y="262.5">Dibuixat</text>
<text x="147.8" y="259.8">X Axis Right</text>
<text x="66.2" y="266.8">Eric Pallarés</text>
<text x="100.7" y="266.8">Eric Pallarés</text>
<text x="147.8" y="266.4">Stepper Holder Right</text>
<text x="35.7" y="271.7">Hoja / Total</text>
<text x="66.1" y="271.7">Comprovat</text>
<text x="103.2" y="271.7">Aprovat</text>
<text x="67.1" y="276.1">Bernat Poll</text>
<text x="101.6" y="276.1">Bernat Poll</text>
<text x="138" y="276.1">V1.0</text>
<text x="69" y="283.1">Vistes</text>
<text x="89.3" y="283.1">Talls i seccions</text>
<text x="128.8" y="283.1">Acotació</text>
<text x="156.1" y="283.2">Toleràncies</text>
<text x="185" y="282.8">Caixetí</text>
</g>
<g font-size="2.8">
<text x="97.3" y="229.6">Arxius adjunts:</text>
<text x="97.3" y="237.7">Data de creació</text>
<text x="147.8" y="237.7">Data d'impressió</text>
<text x="131.8" y="271.4">Versió plànol</text>
<text x="171.2" y="271.4">Contacte</text>
<text x="34.4" y="280.7">Format de full</text>
<text x="158.1" y="276.3">Eric Pallarés</text>
</g>
<g font-size="2.5">
<text x="36.7" y="232.1">dimensionals</text>
<text x="37.7" y="229.6">Toleràncies</text>
<text x="60.4" y="232.1">geomètriques</text>
<text x="62.1" y="229.6">Toleràncies</text>
<text x="83.1" y="231">Rugositat</text>
<text x="83.9" y="233.5">mínima</text>
<text x="120.8" y="229.9">BCN3DSigma-M05C02.0P01D Stepper Holder Right.SLDPRT</text>
<text x="39.4" y="234.6">generals</text>
<text x="40.4" y="237.1">segons</text>
<text x="63.8" y="234.6">generals</text>
<text x="64.8" y="237.1">segons</text>
<text x="83.6" y="236.2">general</text>
<text x="185.4" y="276.1">93.401.71.71</text>
</g>
</svg>
